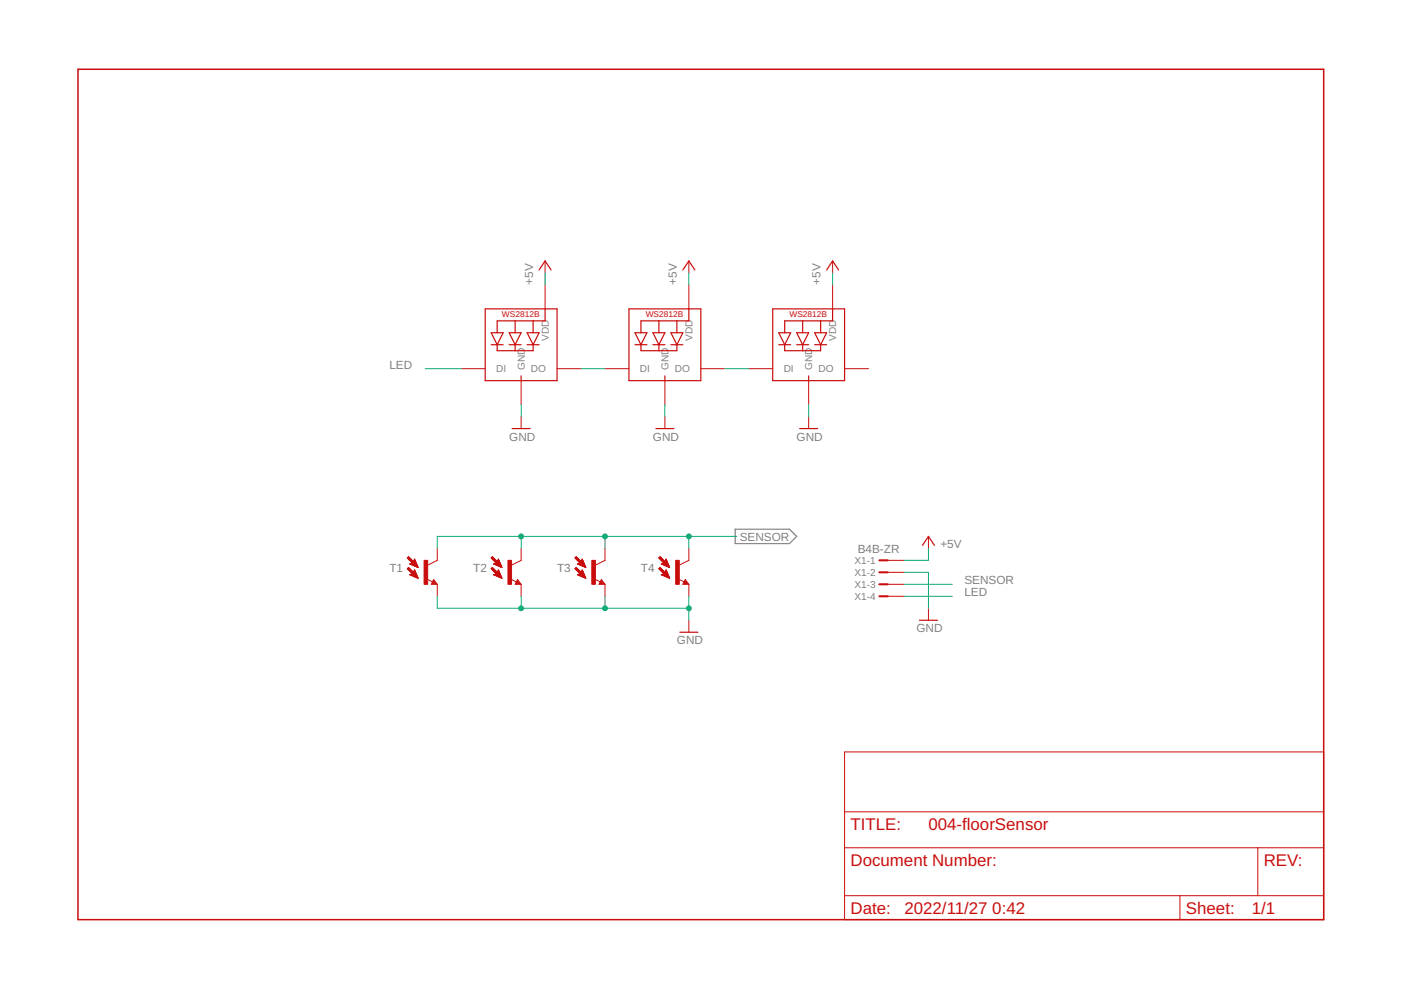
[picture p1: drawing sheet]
<svg xmlns="http://www.w3.org/2000/svg" width="297mm" height="210mm" viewBox="0 0 297 210" stroke-linecap="round" stroke-linejoin="round" font-family="sans-serif">
<path d="M155.9 112.2h11.5l1.5 1.5-1.5 1.6h-11.5z" fill="none" stroke="#808080" stroke-width=".25"/>
<g fill="none" stroke="#c90d0c" stroke-width=".25">
<path d="M114.3 57.2l1.3-1.9 1.2 1.9M144.8 57.2l1.2-1.9 1.3 1.9M175.3 57.2l1.2-1.9 1.3 1.9M102.9 65.5h15.2v15.2h-15.2zM104.1 70.5h2.6l-1.3 2.6zM104.1 73.1h2.6M105.4 73.1v1.3h7.6v-1.3M107.9 70.5h2.6l-1.3 2.6zM107.9 73.1h2.6M109.2 68v2.5M109.2 73.1v1.3M110.5 79.7v1"/>
<path d="M111.8 70.5h2.5l-1.3 2.6zM111.8 73.1h2.5M113 68v2.5M115.6 65.5v2.5h-10.2v2.5M133.3 65.5h15.3v15.2h-15.3zM134.6 70.5h2.6l-1.3 2.6zM134.6 73.1h2.6M135.9 73.1v1.3h7.6v-1.3M138.4 70.5h2.6l-1.3 2.6zM138.4 73.1h2.6M139.7 68v2.5M139.7 73.1v1.3"/>
<path d="M141 79.7v1M142.2 70.5h2.6l-1.3 2.6zM142.2 73.1h2.6M143.5 68v2.5M146 65.5v2.5h-10.1v2.5M163.8 65.5h15.3v15.2h-15.3zM165.1 70.5h2.5l-1.2 2.6zM165.1 73.1h2.5M166.4 73.1v1.3h7.6v-1.3M168.9 70.5h2.5l-1.2 2.6zM168.9 73.1h2.5M170.2 68v2.5"/>
<path d="M170.2 73.1v1.3M171.4 79.7v1M172.7 70.5h2.6l-1.3 2.6zM172.7 73.1h2.6M174 68v2.5M176.5 65.5v2.5h-10.1v2.5M108.6 90.9h3.8M139.1 90.9h3.8M169.5 90.9h3.9M195.6 115.6l1.2-1.9 1.3 1.9M91.9 123.4l.2 .2h-.4l.2-.5 .6 .7h-.8M109.7 123.4l.2 .2h-.4l.2-.5 .5 .7h-.7"/>
<path d="M127.5 123.4l.1 .2h-.3l.2-.5 .5 .7h-.7M144.1 134h3.9M145.3 123.4l.1 .2h-.4l.3-.5 .5 .7h-.8M194.9 131.5h3.9"/>
</g>
<g fill="none" stroke="#c90d0c" stroke-width=".21">
<path d="M115.6 55.3v2.6M146 55.3v2.6M176.5 55.3v2.6M97.8 78.2h5.1M115.6 60.4v5.1M118.1 78.2h5.1M128.3 78.2h5M146 60.4v5.1M148.6 78.2h5.1M158.7 78.2h5.1M176.5 60.4v5.1M179.1 78.2h5"/>
<path d="M110.5 80.7v5.1M110.5 88.3v2.6M141 80.7v5.1M141 88.3v2.6M171.4 80.7v5.1M171.4 88.3v2.6M86.4 118.3l.2-.3 1.5 1.6-.2 .2zM86.4 118.3h.5M86.4 118.3l.6 .1M86.4 118.3h.4M86.5 118.2h.3M86.5 118.4h.5"/>
<path d="M86.5 118.2h.2M86.6 118.5h.5M86.6 118.1h.1M86.6 118.6h.5M86.7 118.6h.5M86.7 118.7h.6M86.8 118.7h.5M86.8 118.8h.6M86.9 119.6l.7-.3 .3-.7 .7 1.7zM86.9 119.6h1.4M86.9 118.8h.5M87 119.5h1.3"/>
<path d="M87 118.9h.5M87 119.6h1.3M87 119h.5M87.1 119h.5M87.1 119.7h1.3M87.1 119.1h.5M87.2 119.1h.9M87.2 119.7l1.2 .1M87.2 119.4h1.1M87.2 119.2h1M87.4 119.3h.8M87.4 119.8h1"/>
<path d="M87.4 119.4h.8M87.5 119.8h1M87.7 119.9h.8M87.7 119.1h.4M87.7 119h.4M87.8 119h.3M87.8 118.9h.3M87.8 118.8h.2M87.8 118.7h.2M87.8 118.7h.1M87.8 120h.7M87.9 118.6h.1"/>
<path d="M92.7 116.3v2.5l-2 1M104.1 118.3h.5M104.2 118.3l.5 .1M104.2 118.3h.4M104.2 118.2h.4M104.3 118.4h.5M104.3 118.2h.2M104.3 118.5h.5M104.3 118.1h.2M104.4 118.5h.5M104.4 118.1h.1M104.4 118l-.3 .3"/>
<path d="M104.4 118l1.5 1.6-.2 .2-1.6-1.5M104.4 118.6h.5M104.5 118.6h.5M104.5 118.7h.6M104.6 118.7h.5M104.6 118.8h.5M104.6 119.6l.8-.3 .3-.7 .7 1.7zM104.7 118.8h.5M104.7 119.6h1.4M104.7 118.9h.6M104.7 119.5h1.4M104.8 119.6h1.3"/>
<path d="M104.8 119h.5M104.9 119h.5M104.9 119.7h1.3M104.9 119.1h.5M104.9 119.1h1M105 119.1h.9M105 119.7l1.2 .1M105 119.4h1M105 119.2h1M105.1 119.3h.9M105.2 119.3h.8M105.2 119.8h1"/>
<path d="M105.2 119.4h.8M105.3 119.8h.9M105.4 119.9h.8M105.5 119.1h.4M105.5 119h.4M105.5 119.9h.8M105.6 118.9h.2M105.6 118.8h.2M105.6 118.7h.1M105.6 120h.7M105.6 118.6h.1M105.7 118.6h.1"/>
<path d="M110.5 116.3v2.5l-2 1M121.9 118.3h.5M122 118.3l.5 .1M122 118.3h.4M122 118.2h.3M122 118.4h.6M122.1 118.2h.2M122.1 118.5h.5M122.1 118.1h.2M122.2 118.5h.5M122.2 118.1h.1M122.2 118l-.3 .3"/>
<path d="M122.2 118l1.5 1.6-.3 .2-1.5-1.5M122.2 118.6h.5M122.3 118.7h.5M122.4 118.7h.5M122.4 118.8h.5M122.4 119.6l.8-.3 .2-.7 .8 1.7zM122.4 118.8h.6M122.5 119.6h1.4M122.5 118.9h.5M122.5 119.5h1.4M122.6 119.6h1.3M122.6 119h.5"/>
<path d="M122.7 119.7h1.2M122.7 119.1h.5M122.7 119.1h1M122.8 119.1h.9M122.8 119.7l1.2 .1M122.8 119.4h1M122.8 119.2h.9M122.9 119.3h.9M123 119.8h1M123 119.4h.8M123.1 119.8h.9M123.2 119.9h.8"/>
<path d="M123.3 119.1h.4M123.3 119h.3M123.3 119.9h.7M123.3 118.9h.3M123.4 118.8h.2M123.4 118.8h.1M123.4 118.7h.1M123.4 120h.7M123.4 118.6h.1M128.3 116.3v2.5l-2.1 1M139.7 118.3h.5M139.7 118.3l.6 .1"/>
<path d="M139.8 118.2h.3M139.8 118.4h.5M139.9 118.5h.5M139.9 118.1h.1M140 118.6h.5M140 118l-.3 .3M140 118l1.5 1.6-.3 .2-1.5-1.5M140.1 118.7h.5M140.1 118.7h.6M140.2 118.8h.5M140.2 119.6l.8-.3 .2-.7 .8 1.7zM140.3 119.6h1.4"/>
<path d="M140.3 118.9h.5M140.3 119.5h1.3M140.4 119.6h1.3M140.4 119h.5M140.5 119.7h1.2M140.5 119.1h.5M140.5 119.1h1M140.5 119.4h1.1M140.6 119.7h1.1M140.6 119.2h.9M140.7 119.3h.8M140.8 119.8h1"/>
<path d="M140.8 119.4h.8M140.9 119.8h.9M141 119.9h.8M141.1 119.1h.3M141.1 119h.3M141.1 119.9h.7M141.1 118.9h.3M141.1 118.8h.3M141.1 118.8h.2M141.2 118.7h.1M141.2 120h.6M141.2 118.6h.1"/>
<path d="M146 116.3v2.5l-2 1M186.7 118.8h5.1M196.8 113.7v2.6M86.4 120.6l.2-.3 1.5 1.6-.2 .2zM86.4 120.6h.5M86.4 120.6h.6M86.4 120.5h.4M86.5 120.7h.5M86.5 120.5h.3M86.5 120.4h.2M86.6 120.8h.5M86.6 120.4h.1"/>
<path d="M86.6 120.3h.1M86.7 120.9h.5M86.7 121h.5M86.8 121h.5M86.8 121.1h.6M86.9 121.9l.7-.3 .3-.8 .7 1.8M86.9 121.9l1.7 .7M86.9 121.9h1.4M86.9 121.1h.5M87 121.9h1.3M87 121.2h.5M87 121.8h1.3"/>
<path d="M87.1 121.3h.5M87.1 121.9l1.3 .1M87.1 121.8h1.2M87.1 121.4h.6M87.2 121.4l1 .1M87.3 122h1.1M87.3 121.7h1M87.3 121.5h.9M87.4 121.6h.8M87.4 122.1h1M87.4 121.6l.8 .1M87.5 122.1h.9"/>
<path d="M87.6 122.2h.9M87.7 122.2h.8M87.7 121.4h.4M87.7 121.3h.4M87.8 121.3h.3M87.8 121.2h.3M87.8 121.2h.2M87.8 121.1h.2M87.8 122.3h.7M87.8 121h.2M87.8 121h.1M87.9 120.9h.1"/>
<path d="M87.9 120l.6 .1M88 122.3h.5M88.1 122.4h.5M88.2 120.1h.4M88.2 122.4h.4M88.3 120.2h.3M88.3 122.5h.3M88.4 120.2h.2M88.5 120.2l.1 .1M88.5 122.6h.1M88.6 122.6h.1M90.5 122.8l1.2 .6"/>
<path d="M91.9 122.9l.8 1h-1.3zM92.7 123.9v2.5M104.2 120.6h.5M104.2 120.5h.4M104.2 120.5h.3M104.3 120.7h.5M104.3 120.4h.2M104.4 120.8h.5M104.4 120.4h.1M104.4 120.3h.1M104.4 120.3l-.3 .3M104.4 120.3l1.5 1.6-.2 .2-1.6-1.5"/>
<path d="M104.4 120.9h.6M104.5 121h.5M104.6 121h.5M104.6 121.1h.5M104.6 121.1h.6M104.6 121.9l.8-.3 .3-.8 .7 1.8zM104.7 121.9h1.4M104.8 121.9h1.3M104.8 121.2h.5M104.8 121.8h1.3M104.8 121.3h.5M104.9 121.9h1.3"/>
<path d="M104.9 121.3h.5M104.9 121.8h1.2M104.9 121.4h.5M105 121.4l.9 .1M105.1 121.5h.9M105.1 122h1.1M105.1 121.7h.9M105.2 121.6h.8M105.2 122.1h1M105.2 121.6l.8 .1M105.3 122.1h.9M105.4 122.2h.8"/>
<path d="M105.5 122.2h.8M105.5 121.4h.4M105.5 121.3h.4M105.5 121.2h.3M105.6 121.2h.2M105.6 121.1h.2M105.6 122.3h.7M105.6 121h.1M105.6 120.9h.1M105.7 120l.6 .1M105.8 122.3h.5M105.9 122.4h.4"/>
<path d="M105.9 120.1h.4M106 122.4h.3M106 120.2h.4M106.1 122.5h.3M106.2 120.2h.2M106.3 120.2l.1 .1M106.3 122.6h.1M106.4 122.6h.1M108.3 122.8l1.2 .6M109.7 122.9l.8 1h-1.3zM110.5 123.9v2.5M121.9 120.6l.3-.3 1.5 1.6-.3 .2z"/>
<path d="M121.9 120.6h.5M122 120.6h.5M122 120.5h.4M122 120.7h.5M122 120.5h.3M122.1 120.4h.2M122.1 120.7h.5M122.1 120.8h.6M122.1 120.4h.1M122.2 120.3h.1M122.2 120.9h.6M122.3 121h.5"/>
<path d="M122.3 121h.6M122.4 121.1h.5M122.4 121.9h1.5M122.4 121.1h.6M122.4 121.9l.8-.3 .2-.8 .8 1.8M122.4 121.9l1.8 .7M122.5 121.9h1.4M122.5 121.2h.5M122.6 121.8h1.3M122.6 121.2h.5M122.6 121.3h.5M122.6 121.9l1.3 .1"/>
<path d="M122.7 121.3h.5M122.7 121.8h1.1M122.7 121.4h.5M122.7 121.4l1 .1M122.8 122h1.2M122.8 121.7h1M122.8 121.5h.9M122.9 121.5h.8M122.9 121.6h.9M122.9 122.1h1.1M123 121.6l.8 .1M123 122.1h1"/>
<path d="M123.1 122.2h.9M123.3 122.2h.7M123.3 121.4h.4M123.3 121.3h.4M123.3 121.3h.3M123.3 121.2h.3M123.3 121.1h.3M123.4 122.3h.7M123.4 121.1h.1M123.4 121h.1M123.4 120.9h.1M123.5 120l.6 .1"/>
<path d="M123.6 122.3h.5M123.7 122.4h.4M123.7 120.1h.4M123.8 122.4h.3M123.8 120.2h.3M123.9 122.5h.3M123.9 120.2h.3M124 120.2h.2M124.1 122.6h.1M124.2 122.6h.1M126 122.8l1.3 .6M127.5 122.9l.8 1h-1.3z"/>
<path d="M128.3 123.9v2.5M139.7 120.6h.5M139.8 120.6h.5M139.8 120.5h.3M139.8 120.7h.5M139.8 120.7h.6M139.8 120.4h.3M139.9 120.8h.6M139.9 120.4h.1M139.9 120.3h.1M140 120.3l-.3 .3M140 120.3l1.5 1.6-.3 .2-1.5-1.5"/>
<path d="M140 120.9h.5M140.1 121h.5M140.2 121.1h.5M140.2 121.9h1.4M140.2 121.1h.6M140.2 121.9l.8-.3 .2-.8 .8 1.8M140.2 121.9l1.8 .7M140.3 121.2h.5M140.3 121.9h1.4M140.4 121.8h1.2M140.4 121.3h.5M140.4 121.9l1.3 .1"/>
<path d="M140.5 121.8h1.1M140.5 121.4h.5M140.5 121.4l1 .1M140.6 122h1.1M140.6 121.7h1M140.6 121.5h.9M140.7 121.5h.8M140.7 121.6h.8M140.7 122.1h1.1M140.7 121.6l.9 .1M140.8 122.1h1M140.9 122.2h.9"/>
<path d="M141 122.2h.8M141.1 121.4h.4M141.1 121.3h.3M141.1 121.2h.3M141.1 121.1h.3M141.1 122.3h.7M141.2 121.1h.1M141.2 121h.1M141.2 120.9h.1M141.3 120l.6 .1M141.4 122.3h.5M141.5 122.4h.4"/>
<path d="M141.5 120.1h.4M141.6 120.2h.3M141.6 122.5h.3M141.7 120.2h.2M141.8 120.2l.2 .1M141.9 122.6h.1M142 122.6h.1M143.8 122.8l1.3 .6M145.3 122.9l.7 1h-1.2zM146 123.9v2.5M146 131.5v2.5M186.7 123.9h5.1"/>
<path d="M186.7 121.3h5.1M186.7 126.4h5.1M196.8 129v2.5M179.1 159.4h101.5v35.6h-101.5zM179.1 179.7h101.5M179.1 172.1h101.5M266.7 179.7v10.2M179.1 189.9h101.5M250.2 189.9v5.1"/>
</g>
<path d="M16.5 14.7h264.1v180.3h-264.1z" fill="none" stroke="#c90d0c" stroke-width=".32"/>
<g fill="#c90d0c" stroke="#c90d0c" stroke-width=".21">
<path d="M89.9 118.8h.8v5.1h-.8z"/>
<path d="M107.7 118.8h.8v5.1h-.8z"/>
<path d="M125.5 118.8h.7v5.1h-.7z"/>
<path d="M143.3 118.8h.7v5.1h-.7z"/>
</g>
<path d="M186.4 118.8h1.8M186.4 121.3h1.8M186.4 123.9h1.8M186.4 126.4h1.8" fill="none" stroke="#c90d0c" stroke-width=".42"/>
<g fill="none" stroke="#0dab76" stroke-width=".21">
<path d="M115.6 57.9v2.5M146 57.9v2.5M176.5 57.9v2.5M90.2 78.2h7.6M123.2 78.2h5.1M153.7 78.2h5M110.5 85.8v2.5M141 85.8v2.5M171.4 85.8v2.5M110.5 113.7v2.6M128.3 113.7v2.6M146 113.7v2.6"/>
<path d="M156.2 113.7h-63.5v2.6M196.8 116.3v2.5h-5M92.7 126.4v2.6h53.3M110.5 126.4v2.6M128.3 126.4v2.6M146 126.4v5.1M191.8 126.4h10.1M191.8 121.3h5v7.7M191.8 123.9h10.1"/>
</g>
<g fill="#0dab76" stroke="#0dab76" stroke-width=".21">
<circle cx="146" cy="129" r=".51"/>
<circle cx="128.3" cy="129" r=".51"/>
<circle cx="110.5" cy="129" r=".51"/>
<circle cx="146" cy="113.7" r=".51"/>
<circle cx="110.5" cy="113.7" r=".51"/>
<circle cx="128.3" cy="113.7" r=".51"/>
</g>
<g font-size="3.6" fill="#c90d0c">
<text x="180.3" y="175.9">TITLE:</text>
<text x="196.8" y="175.9">004-floorSensor</text>
<text x="180.3" y="183.6">Document Number:</text>
<text x="267.9" y="183.6">REV:</text>
<text x="180.3" y="193.7">Date:</text>
<text x="191.8" y="193.7">2022/11/27</text>
<text x="210.4" y="193.7">0:42</text>
<text x="251.4" y="193.7">Sheet:</text>
<text x="265.4" y="193.7">1/1</text>
</g>
<g font-size="2.5" fill="#808080">
<text x="113" y="60.4" transform="rotate(-90 113 60.4)">+5V</text>
<text x="143.5" y="60.4" transform="rotate(-90 143.5 60.4)">+5V</text>
<text x="174" y="60.4" transform="rotate(-90 174 60.4)">+5V</text>
<text x="82.6" y="78.2">LED</text>
<text x="108" y="93.4">GND</text>
<text x="138.4" y="93.4">GND</text>
<text x="168.9" y="93.4">GND</text>
<text x="156.8" y="114.6">SENSOR</text>
<text x="181.9" y="117.3">B4B-ZR</text>
<text x="199.4" y="116.3">+5V</text>
<text x="82.6" y="121.3">T1</text>
<text x="100.3" y="121.3">T2</text>
<text x="118.1" y="121.3">T3</text>
<text x="135.9" y="121.3">T4</text>
<text x="204.5" y="123.9">SENSOR</text>
<text x="204.5" y="126.4">LED</text>
<text x="143.5" y="136.6">GND</text>
<text x="194.3" y="134">GND</text>
</g>
<g font-size="2.1" fill="#808080">
<text x="116.3" y="72.3" transform="rotate(-90 116.3 72.3)">VDD</text>
<text x="146.8" y="72.3" transform="rotate(-90 146.8 72.3)">VDD</text>
<text x="177.3" y="72.3" transform="rotate(-90 177.3 72.3)">VDD</text>
<text x="105.2" y="78.9">DI</text>
<text x="111.3" y="78.4" transform="rotate(-90 111.3 78.4)">GND</text>
<text x="112.6" y="78.9">DO</text>
<text x="135.7" y="78.9">DI</text>
<text x="141.7" y="78.4" transform="rotate(-90 141.7 78.4)">GND</text>
<text x="143.1" y="78.9">DO</text>
<text x="166.2" y="78.9">DI</text>
<text x="172.2" y="78.4" transform="rotate(-90 172.2 78.4)">GND</text>
<text x="173.5" y="78.9">DO</text>
<text x="181.2" y="119.6">X1-1</text>
<text x="181.2" y="122.1">X1-2</text>
<text x="181.2" y="124.6">X1-3</text>
<text x="181.2" y="127.2">X1-4</text>
</g>
<g font-size="1.8" fill="#c90d0c">
<text x="106.4" y="67.3">WS2812B</text>
<text x="136.9" y="67.3">WS2812B</text>
<text x="167.4" y="67.3">WS2812B</text>
</g>
</svg>
